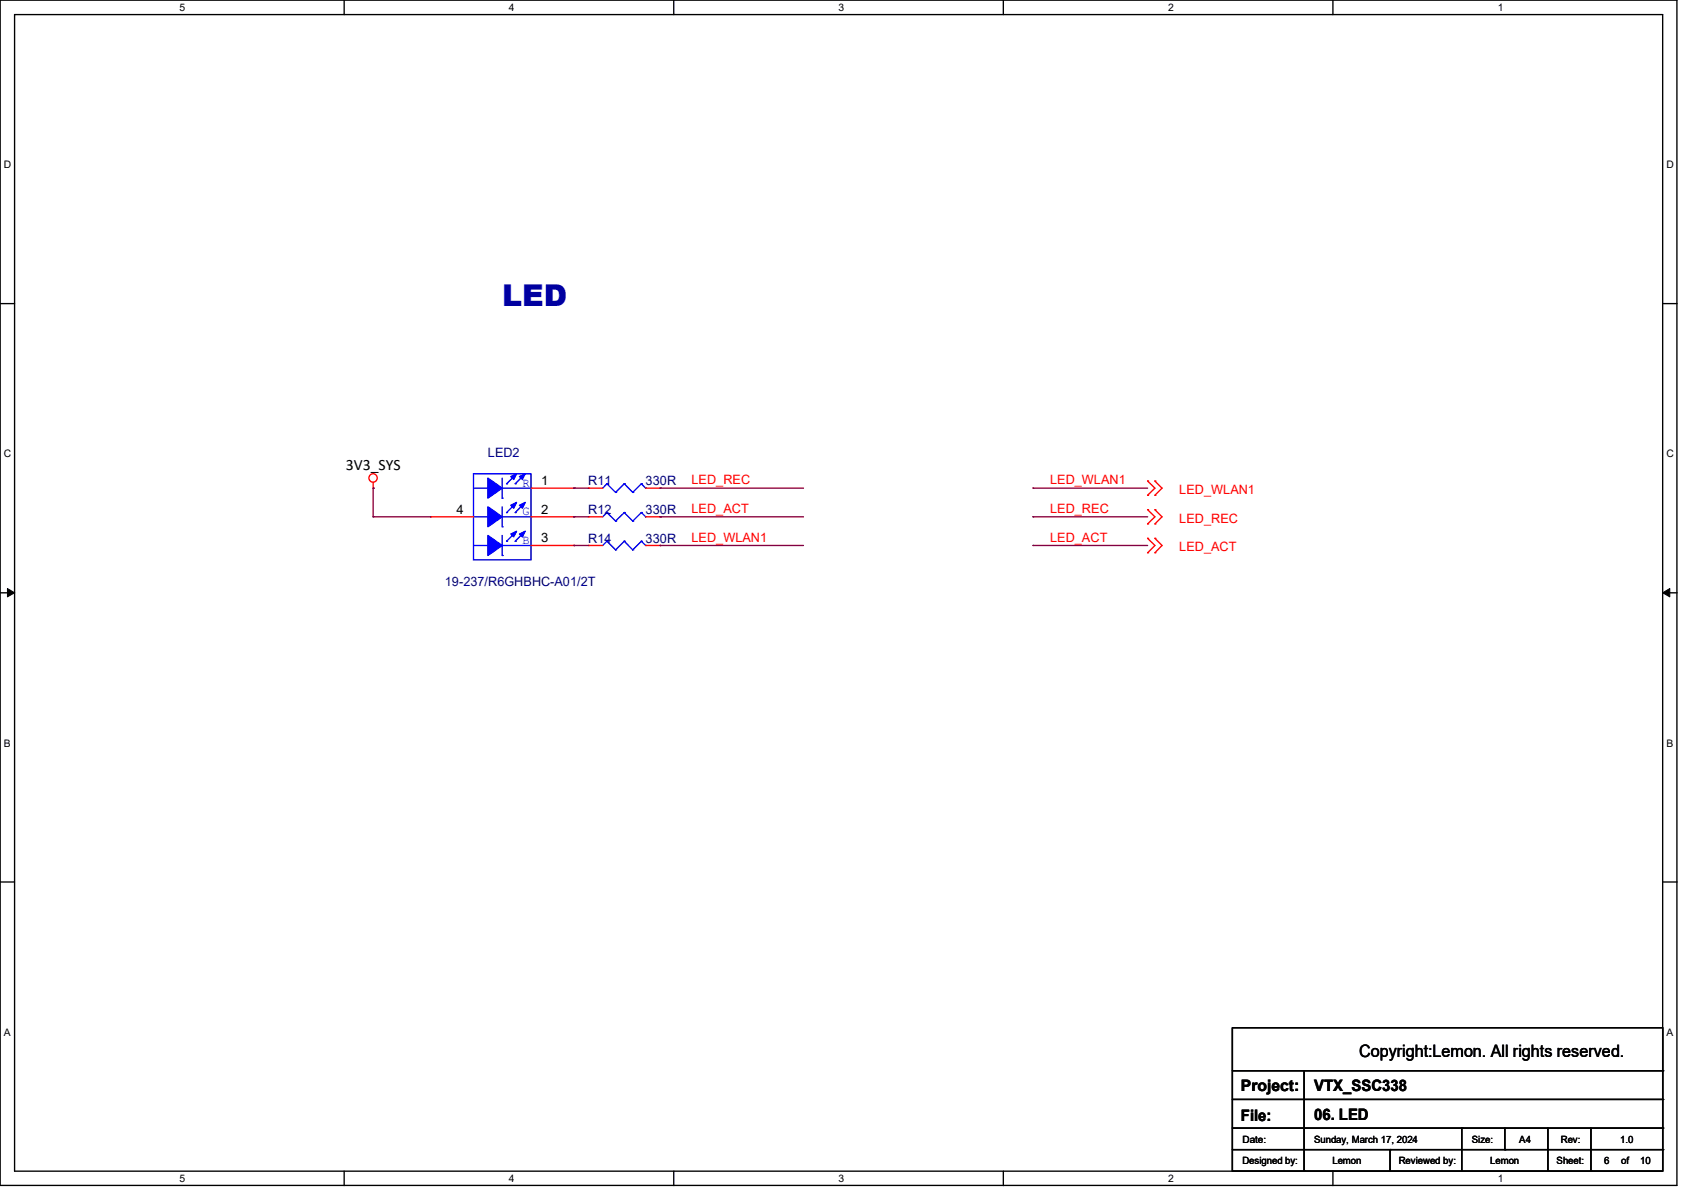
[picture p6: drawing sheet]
<svg xmlns="http://www.w3.org/2000/svg" width="420mm" height="297mm" viewBox="0 0 420 297" stroke-linecap="round" stroke-linejoin="round" font-family="sans-serif">
<path d="M0 0h418.7v295.9h-418.7zM3.6 3.6h411.6v288.7h-411.6z" fill="none" stroke="#000" stroke-width=".34"/>
<g fill="#fff">
<path d="M44.8 .4h1.4v2.9h-1.4z"/>
<path d="M44.8 292.7h1.4v2.9h-1.4z"/>
</g>
<path d="M85.9 0v3.6M85.9 292.3v3.6" fill="none" stroke="#000" stroke-width=".34"/>
<g fill="#fff">
<path d="M127.1 .4h1.4v2.9h-1.4z"/>
<path d="M127.1 292.7h1.4v2.9h-1.4z"/>
</g>
<path d="M168.2 0v3.6M168.2 292.3v3.6" fill="none" stroke="#000" stroke-width=".34"/>
<g fill="#fff">
<path d="M209.4 .4h1.4v2.9h-1.4z"/>
<path d="M209.4 292.7h1.4v2.9h-1.4z"/>
</g>
<path d="M250.5 0v3.6M250.5 292.3v3.6" fill="none" stroke="#000" stroke-width=".34"/>
<g fill="#fff">
<path d="M291.7 .4h1.4v2.9h-1.4z"/>
<path d="M291.7 292.7h1.4v2.9h-1.4z"/>
</g>
<path d="M332.8 0v3.6M332.8 292.3v3.6" fill="none" stroke="#000" stroke-width=".34"/>
<g fill="#fff">
<path d="M374 .4h1.4v2.9h-1.4z"/>
<path d="M374 292.7h1.4v2.9h-1.4z"/>
<path d="M1 39.7h1.8v2.9h-1.8z"/>
<path d="M416.1 39.7h1.9v2.9h-1.9z"/>
<path d="M1 111.8h1.8v2.9h-1.8z"/>
<path d="M416.1 111.8h1.9v2.9h-1.9z"/>
</g>
<path d="M0 75.8h3.6M415.2 75.8h3.6" fill="none" stroke="#000" stroke-width=".34"/>
<g fill="#fff">
<path d="M1 184h1.7v2.9h-1.7z"/>
<path d="M416.1 184h1.7v2.9h-1.7z"/>
</g>
<path d="M0 148h3.6M415.2 148h3.6" fill="none" stroke="#000" stroke-width=".34"/>
<path d="M1.9 146.9l1.7 1.1-1.7 1zM415.2 148l1.7-1.1v2.1z" fill="#000" stroke="#000" stroke-width=".25"/>
<g fill="#fff">
<path d="M1 256.2h1.7v2.9h-1.7z"/>
<path d="M416.1 256.2h1.7v2.9h-1.7z"/>
</g>
<path d="M0 220.1h3.6M415.2 220.1h3.6" fill="none" stroke="#000" stroke-width=".34"/>
<path d="M93.2 120.4v1.4" fill="none" stroke="#f00" stroke-width=".34"/>
<circle cx="93.2" cy="121.8" r=".17" fill="#f00"/>
<g fill="none" stroke="#f00" stroke-width=".34">
<path d="M288.4 120.1l1.8 1.7"/>
<circle cx="93.1" cy="119.3" r="1.05"/>
</g>
<circle cx="288.4" cy="120.1" r=".17" fill="#f00"/>
<path d="M290.2 121.8l-1.8 1.8" fill="none" stroke="#f00" stroke-width=".34"/>
<circle cx="288.4" cy="123.6" r=".17" fill="#f00"/>
<path d="M286.6 120.1l1.8 1.7" fill="none" stroke="#f00" stroke-width=".34"/>
<circle cx="286.6" cy="120.1" r=".17" fill="#f00"/>
<path d="M288.4 121.8l-1.8 1.8" fill="none" stroke="#f00" stroke-width=".34"/>
<circle cx="286.6" cy="123.6" r=".17" fill="#f00"/>
<path d="M288.4 127.2l1.8 1.8" fill="none" stroke="#f00" stroke-width=".34"/>
<circle cx="288.4" cy="127.2" r=".17" fill="#f00"/>
<path d="M290.2 129l-1.8 1.8" fill="none" stroke="#f00" stroke-width=".34"/>
<circle cx="288.4" cy="130.8" r=".17" fill="#f00"/>
<path d="M286.6 127.2l1.8 1.8" fill="none" stroke="#f00" stroke-width=".34"/>
<circle cx="286.6" cy="127.2" r=".17" fill="#f00"/>
<path d="M288.4 129l-1.8 1.8" fill="none" stroke="#f00" stroke-width=".34"/>
<circle cx="286.6" cy="130.8" r=".17" fill="#f00"/>
<path d="M288.4 134.4l1.8 1.7" fill="none" stroke="#f00" stroke-width=".34"/>
<circle cx="288.4" cy="134.4" r=".17" fill="#f00"/>
<path d="M290.2 136.1l-1.8 1.9" fill="none" stroke="#f00" stroke-width=".34"/>
<circle cx="288.4" cy="138" r=".17" fill="#f00"/>
<path d="M286.6 134.4l1.8 1.7" fill="none" stroke="#f00" stroke-width=".34"/>
<circle cx="286.6" cy="134.4" r=".17" fill="#f00"/>
<path d="M288.4 136.1l-1.8 1.9" fill="none" stroke="#f00" stroke-width=".34"/>
<circle cx="286.6" cy="138" r=".17" fill="#f00"/>
<path d="M307.7 256.5h107.5v35.8h-107.5zM307.7 267.3h107.5M307.7 274.4h107.5M325.6 267.3v25M307.7 281.6h107.5M307.7 286.9h107.5M347.1 286.9v5.4M365 281.6v10.7M375.8 281.6v5.3M386.5 281.6v10.7M397.3 281.6v10.7" fill="none" stroke="#000" stroke-width=".34"/>
<g fill="#000">
<circle cx="415.2" cy="274.4" r=".17"/>
<circle cx="415.2" cy="267.3" r=".17"/>
<circle cx="325.6" cy="292.3" r=".17"/>
<circle cx="347.1" cy="286.9" r=".17"/>
<circle cx="365" cy="281.6" r=".17"/>
<circle cx="375.8" cy="286.9" r=".17"/>
<circle cx="386.5" cy="292.3" r=".17"/>
<circle cx="397.3" cy="292.3" r=".17"/>
<circle cx="415.2" cy="281.6" r=".17"/>
<circle cx="415.2" cy="286.9" r=".17"/>
</g>
<path d="M151.6 135.1l-1.1 1" fill="none" stroke="#00f" stroke-width=".34"/>
<circle cx="151.6" cy="135.1" r=".17" fill="#00f"/>
<path d="M151.6 135.1l2.1 2.1" fill="none" stroke="#00f" stroke-width=".34"/>
<circle cx="153.7" cy="137.2" r=".17" fill="#00f"/>
<path d="M155.9 135.1l-2.2 2.1" fill="none" stroke="#00f" stroke-width=".34"/>
<circle cx="155.9" cy="135.1" r=".17" fill="#00f"/>
<path d="M155.9 135.1l2.1 2.1" fill="none" stroke="#00f" stroke-width=".34"/>
<circle cx="158" cy="137.2" r=".17" fill="#00f"/>
<path d="M160.1 135.1l-2.1 2.1" fill="none" stroke="#00f" stroke-width=".34"/>
<circle cx="160.1" cy="135.1" r=".17" fill="#00f"/>
<path d="M160.1 135.1l1.1 1" fill="none" stroke="#00f" stroke-width=".34"/>
<circle cx="161.2" cy="136.1" r=".17" fill="#00f"/>
<path d="M146.9 136.1h3.6" fill="none" stroke="#f00" stroke-width=".34"/>
<circle cx="146.9" cy="136.1" r=".17" fill="#f00"/>
<path d="M161.2 136.1h3.6" fill="none" stroke="#f00" stroke-width=".34"/>
<circle cx="164.8" cy="136.1" r=".17" fill="#f00"/>
<path d="M151.6 120.7l-1.1 1.1" fill="none" stroke="#00f" stroke-width=".34"/>
<circle cx="151.6" cy="120.7" r=".17" fill="#00f"/>
<path d="M151.6 120.7l2.1 2.2" fill="none" stroke="#00f" stroke-width=".34"/>
<circle cx="153.7" cy="122.9" r=".17" fill="#00f"/>
<path d="M155.9 120.7l-2.2 2.2" fill="none" stroke="#00f" stroke-width=".34"/>
<circle cx="155.9" cy="120.7" r=".17" fill="#00f"/>
<path d="M155.9 120.7l2.1 2.2" fill="none" stroke="#00f" stroke-width=".34"/>
<circle cx="158" cy="122.9" r=".17" fill="#00f"/>
<path d="M160.1 120.7l-2.1 2.2" fill="none" stroke="#00f" stroke-width=".34"/>
<circle cx="160.1" cy="120.7" r=".17" fill="#00f"/>
<path d="M160.1 120.7l1.1 1.1" fill="none" stroke="#00f" stroke-width=".34"/>
<circle cx="161.2" cy="121.8" r=".17" fill="#00f"/>
<path d="M146.9 121.8h3.6" fill="none" stroke="#f00" stroke-width=".34"/>
<circle cx="146.9" cy="121.8" r=".17" fill="#f00"/>
<path d="M161.2 121.8h3.6" fill="none" stroke="#f00" stroke-width=".34"/>
<circle cx="164.8" cy="121.8" r=".17" fill="#f00"/>
<g fill="#00f" stroke="#00f" stroke-width=".34">
<path d="M121.8 133.6l3.6 2.5-3.6 2.5z" fill-rule="evenodd"/>
<path d="M129.7 133.3l1.4-.7-.7 1.4z" fill-rule="evenodd"/>
<path d="M127.6 133.3l1.4-.7-.7 1.4z" fill-rule="evenodd"/>
</g>
<path d="M128.7 132.9l-2.2 2.2" fill="none" stroke="#00f" stroke-width=".34"/>
<circle cx="126.5" cy="135.1" r=".17" fill="#00f"/>
<path d="M130.8 132.9l-2.1 2.2" fill="none" stroke="#00f" stroke-width=".34"/>
<circle cx="128.7" cy="135.1" r=".17" fill="#00f"/>
<path d="M125.4 133.6v5" fill="none" stroke="#00f" stroke-width=".34"/>
<circle cx="125.4" cy="138.6" r=".17" fill="#00f"/>
<path d="M118.2 136.1h3.6" fill="none" stroke="#00f" stroke-width=".34"/>
<circle cx="121.8" cy="136.1" r=".17" fill="#00f"/>
<path d="M125.4 136.1h7.2" fill="none" stroke="#00f" stroke-width=".34"/>
<circle cx="132.6" cy="136.1" r=".17" fill="#00f"/>
<g fill="#00f" stroke="#00f" stroke-width=".34">
<path d="M121.8 126.5l3.6 2.5-3.6 2.5z" fill-rule="evenodd"/>
<path d="M129.7 126.1l1.4-.7-.7 1.4z" fill-rule="evenodd"/>
<path d="M127.6 126.1l1.4-.7-.7 1.4z" fill-rule="evenodd"/>
</g>
<path d="M128.7 125.8l-2.2 2.1" fill="none" stroke="#00f" stroke-width=".34"/>
<circle cx="126.5" cy="127.9" r=".17" fill="#00f"/>
<path d="M130.8 125.8l-2.1 2.1" fill="none" stroke="#00f" stroke-width=".34"/>
<circle cx="128.7" cy="127.9" r=".17" fill="#00f"/>
<path d="M125.4 126.5v5" fill="none" stroke="#00f" stroke-width=".34"/>
<circle cx="125.4" cy="131.5" r=".17" fill="#00f"/>
<path d="M118.2 129h3.6" fill="none" stroke="#00f" stroke-width=".34"/>
<circle cx="121.8" cy="129" r=".17" fill="#00f"/>
<path d="M125.4 129h7.2" fill="none" stroke="#00f" stroke-width=".34"/>
<circle cx="132.6" cy="129" r=".17" fill="#00f"/>
<g fill="#00f" stroke="#00f" stroke-width=".34">
<path d="M121.8 119.3l3.6 2.5-3.6 2.5z" fill-rule="evenodd"/>
<path d="M129.7 119l1.4-.8-.7 1.5z" fill-rule="evenodd"/>
<path d="M127.6 119l1.4-.8-.7 1.5z" fill-rule="evenodd"/>
</g>
<path d="M128.7 118.6l-2.2 2.1" fill="none" stroke="#00f" stroke-width=".34"/>
<circle cx="126.5" cy="120.7" r=".17" fill="#00f"/>
<path d="M130.8 118.6l-2.1 2.1" fill="none" stroke="#00f" stroke-width=".34"/>
<circle cx="128.7" cy="120.7" r=".17" fill="#00f"/>
<path d="M125.4 119.3v5" fill="none" stroke="#00f" stroke-width=".34"/>
<circle cx="125.4" cy="124.3" r=".17" fill="#00f"/>
<path d="M118.2 121.8h3.6" fill="none" stroke="#00f" stroke-width=".34"/>
<circle cx="121.8" cy="121.8" r=".17" fill="#00f"/>
<path d="M125.4 121.8h7.2" fill="none" stroke="#00f" stroke-width=".34"/>
<circle cx="132.6" cy="121.8" r=".17" fill="#00f"/>
<path d="M118.2 118.2h14.4v21.5h-14.4z" fill="none" stroke="#00f" stroke-width=".34"/>
<path d="M132.6 121.8h10.7" fill="none" stroke="#f00" stroke-width=".34"/>
<circle cx="143.3" cy="121.8" r=".17" fill="#f00"/>
<path d="M132.6 129h10.7" fill="none" stroke="#f00" stroke-width=".34"/>
<circle cx="143.3" cy="129" r=".17" fill="#f00"/>
<path d="M132.6 136.1h10.7" fill="none" stroke="#f00" stroke-width=".34"/>
<circle cx="143.3" cy="136.1" r=".17" fill="#f00"/>
<path d="M107.5 129h10.7" fill="none" stroke="#f00" stroke-width=".34"/>
<circle cx="107.5" cy="129" r=".17" fill="#f00"/>
<path d="M151.6 127.9l-1.1 1.1" fill="none" stroke="#00f" stroke-width=".34"/>
<circle cx="151.6" cy="127.9" r=".17" fill="#00f"/>
<path d="M151.6 127.9l2.1 2.1" fill="none" stroke="#00f" stroke-width=".34"/>
<circle cx="153.7" cy="130" r=".17" fill="#00f"/>
<path d="M155.9 127.9l-2.2 2.1" fill="none" stroke="#00f" stroke-width=".34"/>
<circle cx="155.9" cy="127.9" r=".17" fill="#00f"/>
<path d="M155.9 127.9l2.1 2.1" fill="none" stroke="#00f" stroke-width=".34"/>
<circle cx="158" cy="130" r=".17" fill="#00f"/>
<path d="M160.1 127.9l-2.1 2.1" fill="none" stroke="#00f" stroke-width=".34"/>
<circle cx="160.1" cy="127.9" r=".17" fill="#00f"/>
<path d="M160.1 127.9l1.1 1.1" fill="none" stroke="#00f" stroke-width=".34"/>
<circle cx="161.2" cy="129" r=".17" fill="#00f"/>
<path d="M146.9 129h3.6" fill="none" stroke="#f00" stroke-width=".34"/>
<circle cx="146.9" cy="129" r=".17" fill="#f00"/>
<path d="M161.2 129h3.6" fill="none" stroke="#f00" stroke-width=".34"/>
<circle cx="164.8" cy="129" r=".17" fill="#f00"/>
<path d="M93.2 121.8v7.2" fill="none" stroke="#800040" stroke-width=".34"/>
<circle cx="93.2" cy="121.8" r=".17" fill="#800040"/>
<path d="M93.2 129h14.3" fill="none" stroke="#800040" stroke-width=".34"/>
<circle cx="93.2" cy="129" r=".17" fill="#800040"/>
<path d="M143.3 136.1h3.6" fill="none" stroke="#800040" stroke-width=".34"/>
<circle cx="143.3" cy="136.1" r=".17" fill="#800040"/>
<path d="M143.3 121.8h3.6" fill="none" stroke="#800040" stroke-width=".34"/>
<circle cx="143.3" cy="121.8" r=".17" fill="#800040"/>
<path d="M143.3 129h3.6" fill="none" stroke="#800040" stroke-width=".34"/>
<circle cx="143.3" cy="129" r=".17" fill="#800040"/>
<path d="M257.9 121.8h28.7" fill="none" stroke="#800040" stroke-width=".34"/>
<circle cx="257.9" cy="121.8" r=".17" fill="#800040"/>
<path d="M164.8 136.1h35.8" fill="none" stroke="#800040" stroke-width=".34"/>
<circle cx="164.8" cy="136.1" r=".17" fill="#800040"/>
<path d="M257.9 129h28.7" fill="none" stroke="#800040" stroke-width=".34"/>
<circle cx="257.9" cy="129" r=".17" fill="#800040"/>
<path d="M164.8 121.8h35.8" fill="none" stroke="#800040" stroke-width=".34"/>
<circle cx="164.8" cy="121.8" r=".17" fill="#800040"/>
<path d="M164.8 129h35.8" fill="none" stroke="#800040" stroke-width=".34"/>
<circle cx="164.8" cy="129" r=".17" fill="#800040"/>
<path d="M257.9 136.1h28.7" fill="none" stroke="#800040" stroke-width=".34"/>
<circle cx="257.9" cy="136.1" r=".17" fill="#800040"/>
<text font-size="7.5" fill="#0000a0" x="125.4" y="76.4">LED</text>
<text font-size="4.3" x="339.3" y="263.9">Copyright:Lemon. All rights reserved.</text>
<g font-size="3.9">
<text x="86.4" y="117.3">3V3_SYS</text>
<text x="309.8" y="272.3">Project:</text>
<text x="328.1" y="272.3">VTX_SSC338</text>
<text x="309.8" y="279.9">File:</text>
<text x="328.1" y="279.5">06. LED</text>
</g>
<g font-size="3.2" fill="#000080">
<text x="121.8" y="114">LED2</text>
<text x="146.9" y="121.1">R11</text>
<text x="161.2" y="121.1">330R</text>
<text x="146.9" y="128.3">R12</text>
<text x="161.2" y="128.3">330R</text>
<text x="146.9" y="135.5">R14</text>
<text x="161.2" y="135.5">330R</text>
<text x="111.1" y="146.2">19-237/R6GHBHC-A01/2T</text>
</g>
<g font-size="3.2" fill="#00f">
<text x="130.4" y="121.5">R</text>
<text x="130.4" y="128.6">G</text>
<text x="130.4" y="135.8">B</text>
</g>
<g font-size="3.2">
<text x="135.1" y="121.1">1</text>
<text x="114" y="128.2">4</text>
<text x="135.1" y="128.2">2</text>
<text x="135.1" y="135.4">3</text>
</g>
<g font-size="3.2" fill="#f00">
<text x="172.7" y="120.9">LED_REC</text>
<text x="262.2" y="120.9">LED_WLAN1</text>
<text x="294.5" y="123.3">LED_WLAN1</text>
<text x="172.7" y="128.1">LED_ACT</text>
<text x="262.2" y="128.1">LED_REC</text>
<text x="294.5" y="130.4">LED_REC</text>
<text x="172.7" y="135.2">LED_WLAN1</text>
<text x="262.2" y="135.2">LED_ACT</text>
<text x="294.5" y="137.6">LED_ACT</text>
</g>
<g font-size="2.6">
<text x="44.8" y="2.8">5</text>
<text x="127.1" y="2.8">4</text>
<text x="209.4" y="2.8">3</text>
<text x="291.7" y="2.8">2</text>
<text x="374" y="2.8">1</text>
<text x="1" y="42">D</text>
<text x="416.1" y="42">D</text>
<text x="1" y="114.2">C</text>
<text x="416.1" y="114.2">C</text>
<text x="1" y="186.4">B</text>
<text x="416.1" y="186.4">B</text>
<text x="1" y="258.5">A</text>
<text x="416.1" y="258.5">A</text>
<text x="44.8" y="295">5</text>
<text x="127.1" y="295">4</text>
<text x="209.4" y="295">3</text>
<text x="291.7" y="295">2</text>
<text x="374" y="295">1</text>
</g>
<g font-size="2.5">
<text x="310.2" y="285.2">Date:</text>
<text x="328.1" y="285.2">Sunday, March 17, 2024</text>
<text x="367.5" y="285.2">Size:</text>
<text x="379.3" y="285.2">A4</text>
<text x="389.7" y="285.2">Rev:</text>
<text x="404.5" y="285.2">1.0</text>
<text x="310.2" y="290.6">Designed by:</text>
<text x="332.7" y="290.6">Lemon</text>
<text x="349.3" y="290.6">Reviewed by:</text>
<text x="372.1" y="290.6">Lemon</text>
<text x="388.7" y="290.6">Sheet:</text>
<text x="400.5" y="290.6">6</text>
<text x="404.8" y="290.6">of</text>
<text x="409.5" y="290.6">10</text>
</g>
</svg>
